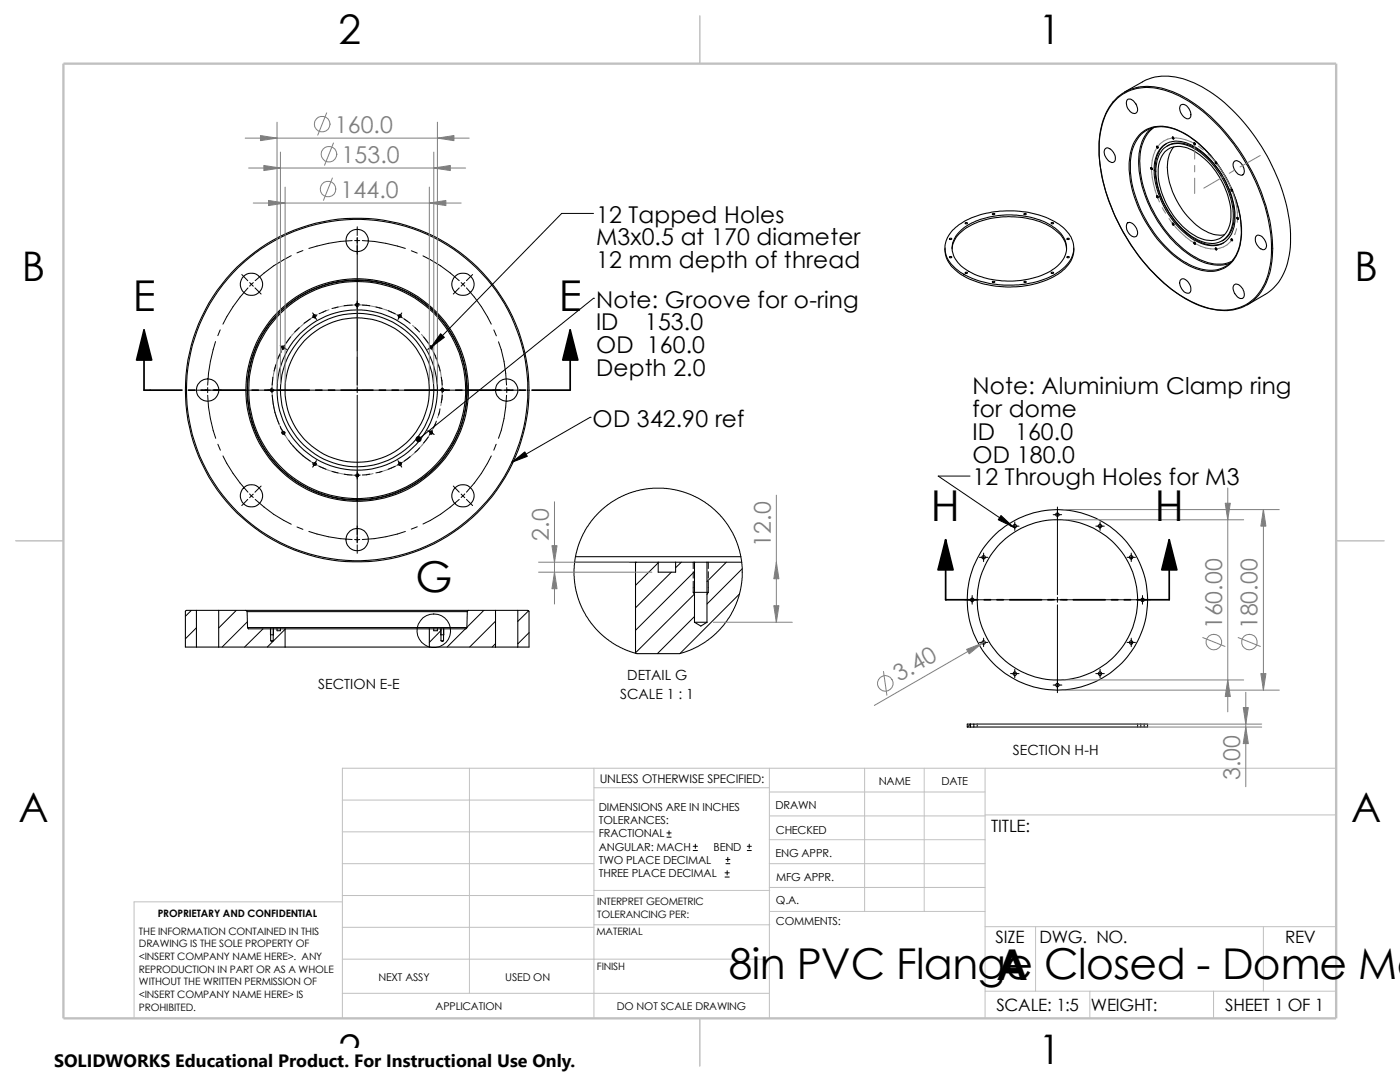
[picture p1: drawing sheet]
<svg xmlns="http://www.w3.org/2000/svg" width="279mm" height="216mm" viewBox="0 0 279 216" stroke-linecap="round" stroke-linejoin="round" font-family="sans-serif">
<g fill="none" stroke="#c0c0c0" stroke-width=".2">
<path d="M68.3 159.6h50.2M93.7 153.3v44.9M118.5 157.2h35M118.5 153.3v49.9M153.5 158h43.1M153.5 153.3v49.9M172.6 153.3v28.6M184.4 153.3v28.6M196.6 153.3v49.9M266.7 153.3h-198.4v49.9M68.3 172.3h50.2M68.3 166h50.2"/>
<path d="M68.3 180h-41.5v23.2M68.3 178.7h50.2M118.5 177.7h35.1M153.5 177.1h43.1M153.5 162.8h43.1M153.5 167.6h43.1M153.5 172.3h43.1M196.6 162.6h70.1M68.3 191.4h85.2M68.3 198.2h85.2M68.3 185h50.2M118.5 184.5h35.1"/>
<path d="M153.6 181.9h43M196.6 184.9h70.1M196.6 197.8h70.1M206.7 184.9v12.9M217.5 197.8v5.4M242.2 197.8v5.4M252.1 184.9v12.9"/>
</g>
<path d="M139.7 3.2v9.5M3.1 107.9h9.6M266.7 107.9h9.5M139.7 203.2v9.5" fill="none" stroke="#c0c0c0" stroke-width=".21"/>
<path d="M12.7 12.7h254v190.5h-254z" fill="none" stroke="#c0c0c0" stroke-width=".47"/>
<g fill="none" stroke="#000" stroke-width=".21">
<path d="M223 19.6a9.9 9.9 0 0 1 10.2-1.4 29.2 29.2 0 0 1 13.6 11.5 36 36 0 0 1 6.9 20.8 12.5 12.5 0 0 1-4.1 9.6 10.3 10.3 0 0 1-10.4 .7 30.9 30.9 0 0 1-13.5-12 34.6 34.6 0 0 1-6.3-20.8 12.6 12.6 0 0 1 3.6-8.4zM224.4 18.4l3.6-2.1a11.2 11.2 0 0 1 10.3 .3 34.2 34.2 0 0 1 14.6 14.6 33 33 0 0 1 4.5 18.9 11.2 11.2 0 0 1-4.9 8.7l-3.6 2M225 19.9a.93 .93 0 0 1 1.4 .4 1.64 1.64 0 0 1 .3 2.3 1.73 1.73 0 0 1-1.9-1.9zM220.5 29.8a1.13 1.13 0 0 1 1.7 .6 1.44 1.44 0 0 1 0 2 2 2 0 0 1-1.9-2.1zM222.1 20.4a15.3 15.3 0 0 0-2.8 10.5 39.2 39.2 0 0 0 12.3 24.9 21.5 21.5 0 0 0 11.4 6.1l1.9 .1 1.2-.2M222.1 20.4a9.4 9.4 0 0 1 10.4-2.6 26.9 26.9 0 0 1 12.6 9.2 39 39 0 0 1 8.8 20.8 15.5 15.5 0 0 1-2.7 11.1 8.4 8.4 0 0 1-5.1 2.9M227.3 27a6.3 6.3 0 0 1 7.1-1.3 21.8 21.8 0 0 1 11 11.1 18.5 18.5 0 0 1 2 12.6 6 6 0 0 1-8.1 4.4 18.9 18.9 0 0 1-9.9-8.2 21.1 21.1 0 0 1-3.8-15.1l.5-1.7zM229.7 33.5h.2v.3zM229.9 25.6a7.8 7.8 0 0 0-2.7 6.4 24.3 24.3 0 0 0 11.7 19.8 8.2 8.2 0 0 0 6.5 .7M230.3 25.4a8.1 8.1 0 0 0-2.8 7.4 24 24 0 0 0 11.2 18.6 7.6 7.6 0 0 0 7.1 .8M231.9 29.3a4.9 4.9 0 0 1 5.8-.4 17.5 17.5 0 0 1 8.8 15.3 5.1 5.1 0 0 1-3.3 4.7 8.1 8.1 0 0 1-7-2.6 17.4 17.4 0 0 1-5.8-13.5 5.8 5.8 0 0 1 1.5-3.5zM232.3 29.6a5 5 0 0 1 5.7-.1 16.9 16.9 0 0 1 8.1 13.8 5.1 5.1 0 0 1-2.9 5 6 6 0 0 1-5.2-1 17.1 17.1 0 0 1-7.3-13.7 6.2 6.2 0 0 1 1.6-4z"/>
<path d="M232.5 30.3a4.5 4.5 0 0 1 5.4-.4 15.8 15.8 0 0 1 7.8 13.4 4.3 4.3 0 0 1-3.9 4.7 10 10 0 0 1-7.2-4.4 14.7 14.7 0 0 1-3.3-10.8l.4-1.4zM232.8 28.7a6 6 0 0 0-2.3 5.7 17.8 17.8 0 0 0 8.5 13.6 5.3 5.3 0 0 0 5.2 .4M232.9 29.1a5.5 5.5 0 0 1 5.8 .5 16.7 16.7 0 0 1 7.6 14.2 4.9 4.9 0 0 1-2.4 4.2M234.3 29.3a7.8 7.8 0 0 0-.9 7.1 15.7 15.7 0 0 0 7.8 10l1.5 .5h.9l.8-.1M235.6 21a1.13 1.13 0 0 1 1.7 .7 1.44 1.44 0 0 1 0 2 2 2 0 0 1-1.9-2.1zM242.6 32.3v.3h.2M245.8 37.8l-.1 .1 .2 .2M246.3 32.3a1.3 1.3 0 0 1 1.8 1 1.01 1.01 0 0 1-.4 1.7 2.08 2.08 0 0 1-1.4-2.7zM188.6 49.5a5.6 5.6 0 0 0 2.6 4.9 19.2 19.2 0 0 0 14.8 2.4 11.8 11.8 0 0 0 7.7-4.6 5.1 5.1 0 0 0 .6-2.7M189.5 51.2h.4v.2h-.3zM189.5 47.6l.4-.1v.2l-.3 .1zM190 49.7a5.6 5.6 0 0 1 3.2-4.4 17.6 17.6 0 0 1 16.7 .1 5.5 5.5 0 0 1 3 4.3"/>
<path d="M190.1 45.9a15.6 15.6 0 0 1 10.6-3.8 17 17 0 0 1 11.6 3.4 5 5 0 0 1-.2 8.1 17.8 17.8 0 0 1-13.3 3.1 14.2 14.2 0 0 1-8.8-3.8 4.9 4.9 0 0 1 .1-7zM191.3 46.4a13 13 0 0 1 8.9-3.5 15.3 15.3 0 0 1 11 3.1 4.5 4.5 0 0 1-.5 7.3 17.2 17.2 0 0 1-13.8 2.2 9.1 9.1 0 0 1-6.6-4.6 4.2 4.2 0 0 1 1-4.5zM192.6 54.4l.4-.1 .1 .2-.4 .1zM192.7 44.4h.3l.1 .2-.4 .1-.1-.1zM198 42.7l.4-.1 .1 .1-.3 .1zM198.1 56.1l.4 .2-.3 .1-.2-.1zM204.3 42.7l.4-.1 .1 .2h-.3zM204.4 56.1h.3l.1 .2-.3 .1-.2-.1zM209.8 54.4l.3-.1 .2 .2-.4 .1-.1-.1zM209.8 44.4h.3l.2 .2-.4 .1-.1-.2zM212.9 47.6l.4-.1 .1 .2-.3 .1zM212.9 51.2h.4l.1 .2h-.3z"/>
<path d="M225 44.5a1.3 1.3 0 0 1 1.7 .9 1.17 1.17 0 0 1-.2 1.8 1.99 1.99 0 0 1-1.5-2.7zM234 44.6l.2 .1v.2zM235.6 55.9a.84 .84 0 0 1 1.3 .2 1.64 1.64 0 0 1 .4 2.4 2 2 0 0 1-1.7-2.6zM238.3 48.3l.2 .2v.2l-.2-.1zM242.6 49.5l.2 .1v.2zM246.1 51.9a6.1 6.1 0 0 1-7 1.6 19.8 19.8 0 0 1-10.2-9.2 20.2 20.2 0 0 1-3-14.1 5.9 5.9 0 0 1 4.8-4.8 10.4 10.4 0 0 1 7.8 2.7 25 25 0 0 1 9.2 18.3 9.1 9.1 0 0 1-1.7 5.5M246.3 56.9a1.11 1.11 0 0 1 1.6 .5 1.62 1.62 0 0 1 .1 2.1 1.86 1.86 0 0 1-1.9-1.9zM246.9 43.4l.2 .2v.1zM250.8 47a1.37 1.37 0 0 1 1.7 1 1.03 1.03 0 0 1-.5 1.8 2.17 2.17 0 0 1-1.3-2.6zM114.7 112.2h12.1M114.9 111.1h33M126.8 112.2v18.1"/>
<path d="M126.8 112.2h4.6M131.4 112.2h3.4M131.4 112.2v2h3.4v-2M134.8 112.2h3.8M138.6 112.2v12M138.6 112.2h2.5M141.1 112.2h6.9M141.1 112.2v12M39.2 129.1h4.4M39.2 121.8h4.4M39.2 121.8h-2l-.2 .2v7.1h2.2M39.2 121.8v7.3"/>
<path d="M43.6 121.8h5.5M43.6 129.1h13.3M43.6 121.8v7.3M49.1 121.8l.2 .2M49.1 121.8h44.4M49.3 122l.1 3.2M49.3 122h44M49.4 125.2l.2 .3h4.4M49.4 125.2h43.8M54 127.8h.5M54 125.5h.5M54 127.8l.3 .2 .2-.2"/>
<path d="M54 125.5v2.3M54.5 125.5h.8M54.5 125.5v2.3M55.3 125.5h.7M55.3 125.5v.4h.7v-.4M56 125.5h.9M56.9 125.5v3.6M56.9 125.5h28.8M56.9 129.1h28.8M85.7 129.1h13.2M85.7 125.5v3.6M85.7 125.5h.9"/>
<path d="M86.6 125.5h.7M86.6 125.5v.4h.7v-.4M87.3 125.5h.7M88 127.8h.5M88 125.5h.5M88 125.5v2.3M88 127.8l.3 .2 .2-.2M88.5 125.5v2.3M93.2 125.2l-.2 .3h-4.5M93.3 122l-.1 3.2M93.5 121.8h5.4M93.5 121.8l-.2 .2"/>
<path d="M98.9 129.1h4.4M98.9 121.8h4.4M98.9 121.8v7.3M103.3 121.8h2l.3 .2v7.1h-2.3M103.3 121.8v7.3M127.1 130.4h8.5M138.6 124.2l1.3 .7 1.2-.7M138.6 124.2h2.5M193.7 145.1h.7M193.7 144.5h.7M193.7 144.5v.6M193.7 144.5h-.7v.6h.7"/>
<path d="M194.4 144.5v.6M194.4 145.1h.6M194.4 144.5h.6M195 144.5v.6M195 145.1h32M195 144.5h32M227 144.5v.6M227 145.1h.7M227 144.5h.7M227.7 145.1h.6M227.7 144.5h.6M227.7 144.5v.6"/>
<path d="M228.3 144.5v.6M228.3 144.5h.7v.6h-.7"/>
<circle cx="231" cy="39.2" r=".14"/>
<circle cx="231" cy="29.3" r=".14"/>
<circle cx="234.1" cy="27.5" r=".14"/>
<circle cx="238.4" cy="28.7" r=".15"/>
<circle cx="50.2" cy="56.7" r="2.22"/>
<circle cx="71.3" cy="48" r="2.21"/>
<circle cx="92.4" cy="56.7" r="2.22"/>
<circle cx="245.9" cy="47.8" r=".14"/>
<circle cx="41.4" cy="77.8" r="2.23"/>
<circle cx="54.3" cy="77.8" r=".25"/>
<circle cx="56.6" cy="69.3" r=".25"/>
<circle cx="62.8" cy="63.1" r=".25"/>
<circle cx="71.3" cy="77.8" r="15.3"/>
<circle cx="71.3" cy="77.8" r="22"/>
<circle cx="71.3" cy="77.8" r="21.9"/>
<circle cx="71.3" cy="77.8" r="22.2"/>
<circle cx="71.3" cy="77.8" r="34.1"/>
<circle cx="71.3" cy="77.8" r="34.3"/>
<circle cx="71.3" cy="77.8" r="21.6"/>
<circle cx="71.3" cy="77.8" r="14.4"/>
<circle cx="71.3" cy="77.8" r="16"/>
<circle cx="71.3" cy="60.8" r=".24"/>
<circle cx="79.8" cy="63.1" r=".25"/>
<circle cx="86" cy="69.3" r=".25"/>
<circle cx="88.3" cy="77.8" r=".25"/>
<circle cx="101.1" cy="77.8" r="2.23"/>
<circle cx="50.2" cy="98.9" r="2.23"/>
<circle cx="56.6" cy="86.3" r=".25"/>
<circle cx="62.8" cy="92.6" r=".24"/>
<circle cx="71.3" cy="94.8" r=".24"/>
<circle cx="79.8" cy="92.6" r=".24"/>
<circle cx="86" cy="86.3" r=".25"/>
<circle cx="92.4" cy="98.9" r="2.23"/>
<circle cx="71.3" cy="107.7" r="2.23"/>
<circle cx="194" cy="119.7" r=".36"/>
<circle cx="196.3" cy="111.2" r=".35"/>
<circle cx="202.5" cy="105" r=".35"/>
<circle cx="211" cy="102.7" r=".34"/>
<circle cx="211" cy="119.7" r="18"/>
<circle cx="211" cy="119.7" r="16"/>
<circle cx="219.5" cy="105" r=".35"/>
<circle cx="225.8" cy="111.2" r=".35"/>
<circle cx="228" cy="119.7" r=".35"/>
<circle cx="196.3" cy="128.2" r=".33"/>
<circle cx="202.5" cy="134.4" r=".33"/>
<circle cx="211" cy="136.7" r=".33"/>
<circle cx="219.5" cy="134.4" r=".33"/>
<circle cx="225.8" cy="128.2" r=".33"/>
</g>
<g fill="none" stroke="#808080" stroke-width=".2">
<path d="M48.9 27.6h44.7M49.6 33.5h43.3M55.3 24.4v52.2M56 30.4v46.2M56.9 37.3v39.3M65.2 22.5l-1.8 4.5M66.3 35.5l-1.7 4.5M66.5 28.5l-1.7 4.5M85.7 37.3v39.3M86.6 30.4v46.2M87.3 24.4v52.2M238.1 28.5a6.8 6.8 0 0 0-5.1-.7 5 5 0 0 0-3 4.2 14.8 14.8 0 0 0 1.4 8.3"/>
<path d="M238.3 28.7h.3M238.3 28.6l.3 .3M238.4 28.6v3.1M238.4 33v1.3M238.4 35.6v3M238.5 28.6l-.2 .3M239.1 29.2l1.1 .7M241.1 30.8a18.3 18.3 0 0 1 5.8 13.6M244.2 35.2l-4 2.3M246.4 34l-1.1 .6M251.5 31l-4 2.3M50.5 40.5h41.5"/>
<path d="M231.9 41.4l.7 1.1M233.3 43.6a14.4 14.4 0 0 0 7.4 5.9 4.6 4.6 0 0 0 5-1.6M246.8 45.6l-.4 1.2M63.3 62.8a17.1 17.1 0 0 0-7 23M65.7 61.8l-1.2 .4M66.9 61.4a17 17 0 0 1 14.4 2.7M71.2 60.8h.3M71.2 60.7l.3 .3M71.3 60.7v9.3M71.3 71.2v6.7M71.4 60.7l-.3 .3M82.3 64.9l1 .9"/>
<path d="M84.1 66.7a16.8 16.8 0 0 1 3.9 14.2M56.9 86.9l.8 1M58.4 88.9a17 17 0 0 0 13.6 5.9M74.5 94.5l-1.3 .2M86.8 84.6a16.5 16.5 0 0 1-11.1 9.6M87.7 82.2l-.4 1.2M154.9 98.8v25.4M245 97.4v44.6M107.5 112.2h18.1M107.5 114.2h22.6M110.7 100.1v20.4M212.3 103.7h35.9"/>
<path d="M212.3 101.7h43M252.1 101.7v36M142.4 124.2h15.7M176.3 134l.7 4.7M196.6 128l-22.1 12.8M212.3 135.7h35.9M212.3 137.7h43M240 127.2l4.5 1.8M247.1 127.2l4.4 1.8M248.6 138.1v18.9M194.9 144.5h56.9M194.9 145.1h56.9"/>
<circle cx="64.3" cy="24.8" r="1.57"/>
<circle cx="65.5" cy="37.7" r="1.56"/>
<circle cx="65.7" cy="30.8" r="1.57"/>
<circle cx="176.7" cy="136.4" r="1.55"/>
<circle cx="242.3" cy="128.1" r="1.55"/>
<circle cx="249.3" cy="128.1" r="1.56"/>
</g>
<g fill="none" stroke="#000" stroke-width=".2">
<path d="M229.7 33.4l.2 .2v.2h-.2zM230.8 39.1h.2l.1 .4-.2-.1zM230.9 29.2v.3M230.9 29.5h.1M230.9 29.2h.1M230.9 29.2l.2 .1v.2h-.2M234 27.3a.21 .21 0 0 1 .2 .2 .21 .21 0 0 1-.1 .2zM238.3 28.5l.2 .1v.3l-.2-.1zM242.5 32.4h.3v.2h-.1zM245.7 37.8h.2v.3zM48.3 54.8l1.1 1.2M49.5 57.4a29.9 29.9 0 0 0-5 7.3"/>
<path d="M49.8 56.4l.7 .7M50.5 56.4l-.7 .7M50.9 57.4l1.2 1.3M58.1 51a28.7 28.7 0 0 0-7.2 5M60.5 50l-1.2 .5M70.3 48a31.5 31.5 0 0 0-8.7 1.6M70.8 48h1M71.3 45.3v1.7M71.3 47.4v29.4M72.3 48a31.6 31.6 0 0 1 8.6 1.6M82.1 50l1.2 .5M84.4 51.1a28.1 28.1 0 0 1 7.3 4.9"/>
<path d="M91.7 57.4l-1.2 1.3M92 56.4l.4 .3M92.4 56.7l-.4 .4M92.4 56.7l.4 .4M92.8 56.4l-.4 .3M93.1 57.4a28.1 28.1 0 0 1 4.9 7.3M94.3 54.8l-1.2 1.2M118.4 59.5h.1M118.4 42.6h-6.3l-26.1 26.7M118.4 59.5l-34.9 28.1M234 44.5l.2 .2v.2l-.2-.1zM238.3 48.4h.2v.3z"/>
<path d="M238.5 48.7h.1M242.6 49.5l.2 .1v.3l-.2-.2zM245.7 47.7l.3 .2-.1 .1-.2-.1zM246.9 43.3l.2 .3v.2l-.3-.2zM38.7 77.9h1.7M40.8 77.9h29.5M41.4 77.3v1.1M41.4 78.9a29.5 29.5 0 0 0 1.7 8.6M43 68.2a32.3 32.3 0 0 0-1.6 8.6M43.9 65.8l-.4 1.2M54.1 77.6a.3 .3 0 0 0 0 .5 .3 .3 0 0 0 .5-.2M54.3 77.3v1.1"/>
<path d="M54.3 78.9a15.7 15.7 0 0 0 1.4 5.7M54.4 75.3l-.1 1.5M55 72.8l-.3 1.2M55.9 69l1.3 .7M56.1 70.2l-.7 1.4M56.5 69a.3 .3 0 0 0-.2 .4 .3 .3 0 0 0 .3 .2l.2-.1M56.8 68.9l-.5 .9M58 67.2l-.9 1.3M59.7 65.4l-.9 .9M61.9 63.6l-1.2 .9M62.4 62.4l.4 .7M62.8 63.1l-.4 .3"/>
<path d="M62.8 63.1l.4 .7M62.9 62.8l-.4 .1v.3l.2 .2h.2M63.2 62.9l-.4 .2M65.1 62l-1.4 .6M67.5 61.3l-1.2 .3M70.3 60.9l-1.6 .1M70.8 77.9h1M70.8 60.8h1M71.3 61.1h.1M71.3 77.3v1.1M71.3 78.9v29.4M71.5 60.6h.1"/>
<path d="M71.5 60.6l-.3-.1-.2 .2v.3l.3 .1M72.3 60.9l1.5 .1M72.3 77.9h29.5M75 61.3l1.2 .3M77.5 62l1.4 .6M79.3 62.9l.5 .2M79.8 63.1l-.4 .7M79.8 63.1l.4 .3M80.1 63.1l-.1-.2h-.4l-.1 .3 .1 .2M80.2 62.4l-.4 .7M80.6 63.6l1.3 .9M82.8 65.4l.9 .9"/>
<path d="M84.5 67.2l1 1.3M85.7 68.9l.3 .4M85.7 69.5v-.2a.28 .28 0 0 1 .4-.2 .28 .28 0 0 1 .1 .4M86 69.3l-.7 .4M86 69.3l.2 .5M86.5 70.2l.6 1.4M86.7 69l-.7 .3M87.5 72.8l.3 1.2M88 77.9l.1-.3h.3l.2 .1-.2 .4M88.1 75.3l.2 1.5M88.3 78.9l-.2 1.4M88.3 77.3v1.1"/>
<path d="M98.6 65.8l.5 1.2M99.5 68.2a26.2 26.2 0 0 1 1.6 8.6M101.1 78.9a26.2 26.2 0 0 1-1.6 8.6M101.1 77.3v1.1M102.2 77.9h1.6M43.5 88.6l.5 1.2M44.5 91a29.9 29.9 0 0 0 5 7.2M49.4 99.7l-1.1 1.2M49.8 98.6l.4 .3M50.2 98.9l-.4 .4M50.2 98.9l.3 .4M50.5 98.6l-.3 .3"/>
<path d="M50.9 99.7a27 27 0 0 0 7.2 4.9M52.1 97l-1.2 1.2M55.9 85.1l1 1.8M56.3 86.1v.3a.29 .29 0 0 0 .3 .2 .29 .29 0 0 0 .2-.4M57.6 87.9a16.9 16.9 0 0 0 4.3 4.1M62.4 92.3l.4 .2M62.8 92.5l.4 .3M62.8 92.5l-.4 .7M62.9 92.3a.3 .3 0 0 1 0 .5 .3 .3 0 0 1-.4-.3M63.2 91.9l-.4 .6M63.7 93l1.4 .6M66.3 94.1l1.2 .3"/>
<path d="M68.7 94.6l1.6 .2M70.8 94.8h1M71.3 94.5l.2 .2v.3l-.3 .1-.2-.1M73.8 94.6l-1.5 .2M76.2 94.1l-1.2 .3M78.9 93l-1.4 .6M79.4 91.9l.4 .6M79.6 92.3l.2-.1 .3 .3-.1 .3h-.4M79.8 92.5l.4 .7M79.8 92.5l-.5 .3M80.2 92.3l-.4 .2M81.9 91.1l-1.3 .9"/>
<path d="M83.7 89.4l-.9 .9M85.3 85.9l.7 .4M85.5 87.2l-1 1.2M85.7 86.2a.3 .3 0 0 1 .5-.1 .3 .3 0 0 1-.2 .5M86 86.3l.7 .4M86 86.3l-.3 .5M86.2 85.9l-.2 .4M87.1 84l-.6 1.4M87.8 81.6l-.3 1.2M90.5 97l1.2 1.2M91.7 99.7a26.5 26.5 0 0 1-7.3 4.9M92 98.6l.8 .7"/>
<path d="M92.8 98.6l-.8 .7M93.1 99.7l1.2 1.2M98 91a28.1 28.1 0 0 1-4.9 7.2M99 88.6l-.4 1.2M117.8 83.3h.1M117.8 83.3l-15.6 8.9M193.6 95h-6.4l15 10.2M59.3 105.2l1.2 .4M61.6 106a29.4 29.4 0 0 0 8.7 1.7M70.8 107.7h1M71.3 108.7v1.7M80.9 106a29.5 29.5 0 0 1-8.6 1.7"/>
<path d="M83.3 105.1l-1.2 .5M127 112.2l-.2 .1M131.4 112.3l-4.6 4.5M134 114.2l-7.2 7.1M136 112.2l-1.2 1.1M138.3 112.2v1.3M138.3 114.1v1.3M138.3 116v2.2M138.3 118.2l.3 .4M138.3 118.2h3.1M138.6 114l-11.8 11.8M138.6 118.5l-11.8 11.8"/>
<path d="M141.4 112.2v1.3M141.4 114.1v1.3M141.4 116v2.2M141.4 118.2l-.3 .4M144.9 112.2l-3.8 3.8M147.6 118.5l-11.9 11.9M148.1 113.5l-7 7M192.5 119.7h17.5M194 118.8v1.8M195.5 111.2h1.6M196.3 110.4v1.7M201.7 105h1.7"/>
<path d="M202.5 104.1v1.7M210.2 102.7h1.7M210.5 119.7h1M211 101.2v17.5M211 119.2v1M212 119.7h17.5M218.7 105h1.7M219.5 104.1v1.7M224.9 111.2h1.7M225.8 110.4v1.7M228 118.8v1.8M38.2 121.8l-1.2 1.2"/>
<path d="M39.2 125.3l-2.2 2.2M47.2 121.8l-3.6 3.5M49.4 124.1l-5.1 5M52.5 125.5l-3.7 3.6M54 125.5v1.2M54 126.7h.1M54 126.7h.6M54.6 125.5v1.2M54.6 126.7h-.1M56.9 125.6l-3.6 3.5M88 125.5v1.2M88 126.7h.1"/>
<path d="M88 126.7h.6M88 125.8l-2.3 2.4M88.6 125.5v1.2M88.6 126.7h-.1M92.9 125.5l-3.7 3.6M96.6 121.8l-3.4 3.4M98.9 124l-5.2 5.1M98.9 128.4l-.7 .7M105.5 121.9l-2.2 2.1M105.6 126.2l-2.3 2.3M127.1 130.4l-2.8-.9-2.8-1.7-2.3-2-1.6-1.9-1.3-2.1-1-2.7-.7-3.1v-3.2l.4-2.6 1.1-3.1 1-1.9 .9-1.3 2.1-2.3 2-1.4 2.7-1.5 3-1 2.5-.3 3 .1 3 .6 3 1.3 2.6 1.7 2.4 2.3 1.9 2.9 1 2.4 .8 3.1 .1 3.5-.3 2.2-.7 2.6-1.6 3.2-1.7 2.2-2.4 2.1-2.8 1.7-3 1.1M138.6 123l-7.4 7.4"/>
<path d="M195.5 128.2h1.6M196.3 127.3v1.7M201.7 134.4h1.7M202.5 133.6v1.7M210.2 136.7h1.7M211 120.7v17.5M218.7 134.4h1.7M219.5 133.6v1.7M224.9 128.2h1.7M225.8 127.3v1.7M193.7 144.5l-.6 .6M133.1 167h.8"/>
<path d="M133.1 166.2h.8M133.5 165.8v.8M138.3 169.7h.9M138.3 168.9h.9M138.8 168.4v.9M144.7 175h.8M144.7 174.2h.8M144.9 172.3h.8M144.9 171.5h.8M145.1 173.7v.9M145.2 171.1v.8M149.1 169.7h.8"/>
<path d="M149.1 168.9h.8M149.5 168.4v.9"/>
<circle cx="86.6" cy="125.9" r="3.4"/>
</g>
<g fill="#808080" stroke="#808080" stroke-width=".2">
<path d="M245 135.7l.5 3.3h-1z"/>
<path d="M252.1 101.7l.5 3.3h-1z"/>
<path d="M251.6 134.4h1l-.5 3.3z"/>
<path d="M244.5 100.4h1l-.5 3.3z"/>
<path d="M192.9 129.6l3.1-1.2-2.6 2.1z"/>
<path d="M86.6 33.5l3.3-.5v1z"/>
<path d="M52.7 33l3.3 .5-3.3 .5z"/>
<path d="M53.6 40l3.3 .5-3.3 .5z"/>
<path d="M85.7 40.5l3.3-.5v1z"/>
<path d="M52 27.1l3.3 .5-3.3 .5z"/>
<path d="M87.3 27.6l3.3-.5v1z"/>
<path d="M110.7 114.2l.5 3.3h-1z"/>
<path d="M110.2 108.9h1l-.5 3.3z"/>
<path d="M154.9 112.2l.5 3.3h-1z"/>
<path d="M154.4 120.9h1l-.5 3.3z"/>
<path d="M248.1 141.2h1l-.5 3.3z"/>
<path d="M248.6 145.1l.5 3.3h-1z"/>
</g>
<g fill="#000" stroke="#000" stroke-width=".2">
<path d="M87.9 66.6l.8 .7-2.7 2zM102.2 92.2l2.5-2 .5 .9zM199.8 102.9l2.4 2.3-3-1.5z"/>
<path d="M83.2 87.2a.5 .5 0 0 1 .7 .1 .5 .5 0 0 1-.1 .7 .5 .5 0 0 1-.7-.1l.4-.3-.4 .3a.47 .47 0 0 1 .1-.7z" fill-rule="evenodd"/>
</g>
<g fill="none" stroke="#000" stroke-width=".34">
<path d="M28.7 65.8v12.1h7.6M37.6 77.9h1.3M40.1 77.9h1.3M42.7 77.9h6.3M50.3 77.9h1.3M52.8 77.9h1.3M55.4 77.9h6.3M63 77.9h1.3M65.5 77.9h1.3M68.1 77.9h6.3M75.7 77.9h1.3M78.2 77.9h1.3"/>
<path d="M80.8 77.9h6.3M88.4 77.9h1.3M90.9 77.9h1.3M93.5 77.9h6.3M101.1 77.9h1.3M103.6 77.9h1.3M113.8 65.8v12.1h-7.6M188.7 107.7v12h6.5M196.4 119.7h1.3M199 119.7h1.2M201.5 119.7h6.4M209.1 119.7h1.3"/>
<path d="M211.7 119.7h1.2M214.2 119.7h6.4M221.8 119.7h1.3M224.4 119.7h1.2M233.3 107.7v12h-6.4"/>
</g>
<path d="M28.7 65.8l1.6 6h-3zM113.8 65.8l1.5 6h-3zM188.7 107.7l1.5 6h-3zM233.3 107.7l1.6 6h-3z" fill="#000" stroke="#000" stroke-width=".34"/>
<path d="M10.8 209.2h104.1v6.7h-104.1z" fill="#fff"/>
<g font-size="8.5">
<text x="26.5" y="62">E</text>
<text x="111.5" y="62">E</text>
<text x="185.8" y="103.9">H</text>
<text x="230.5" y="103.9">H</text>
<text x="82.9" y="118.1">G</text>
<text x="145.5" y="195.3">8in PVC Flange Closed - Dome Mo</text>
<text x="198.8" y="195.5">A</text>
</g>
<g font-size="8.1">
<text x="67.6" y="8.8">2</text>
<text x="207.3" y="8.8">1</text>
<text x="4.4" y="56.1">B</text>
<text x="270.3" y="56.1">B</text>
<text x="3.7" y="164.1">A</text>
<text x="269.6" y="164.1">A</text>
<text x="67.6" y="212.3">2</text>
<text x="207.3" y="212.3">1</text>
</g>
<g font-size="4.6" fill="#808080">
<text x="66.8" y="26.5">160.0</text>
<text x="68.2" y="32.6">153.0</text>
<text x="67.9" y="39.5">144.0</text>
<text x="109.6" y="107.9" transform="rotate(-90 109.6 107.9)">2.0</text>
<text x="153.8" y="109.2" transform="rotate(-90 153.8 109.2)">12.0</text>
<text x="243.9" y="125.6" transform="rotate(-90 243.9 125.6)">160.00</text>
<text x="251" y="125.6" transform="rotate(-90 251 125.6)">180.00</text>
<text x="179.4" y="136.1" transform="rotate(-30 179.4 136.1)">3.40</text>
<text x="247.5" y="155.7" transform="rotate(-90 247.5 155.7)">3.00</text>
</g>
<g font-size="4.6">
<text x="119" y="44.4">12 Tapped Holes</text>
<text x="119" y="53.5">12 mm depth of thread</text>
<text x="119" y="49">M3x0.5 at 170 diameter</text>
<text x="119" y="61.4">Note: Groove for o-ring</text>
<text x="119" y="65.9">ID</text>
<text x="128.7" y="65.9">153.0</text>
<text x="119" y="70.4">OD 160.0</text>
<text x="119" y="75">Depth 2.0</text>
<text x="194.1" y="78.7">Note: Aluminium Clamp ring</text>
<text x="194.1" y="83.2">for dome</text>
<text x="118.3" y="85.1">OD 342.90 ref</text>
<text x="194.1" y="87.8">ID</text>
<text x="202.6" y="87.8">160.0</text>
<text x="194.1" y="92.3">OD 180.0</text>
<text x="194.1" y="96.8">12 Through Holes for M3</text>
</g>
<text font-size="3.6" x="10.8" y="213">SOLIDWORKS Educational Product. For Instructional Use Only.</text>
<g font-size="3.4">
<text x="197.8" y="166">TITLE:</text>
<text x="198.7" y="188.1">SIZE</text>
<text x="207.5" y="188.1">DWG. NO.</text>
<text x="256.5" y="188.2">REV</text>
<text x="198.8" y="201.7">SCALE: 1:5</text>
<text x="217.7" y="201.8">WEIGHT:</text>
<text x="244.5" y="201.7">SHEET 1 OF 1</text>
</g>
<g font-size="2.8">
<text x="63.5" y="137.5">SECTION E-E</text>
<text x="125.1" y="135.6">DETAIL G</text>
<text x="123.7" y="139.4">SCALE 1 : 1</text>
<text x="202.1" y="150.6">SECTION H-H</text>
</g>
<text font-size="2.4" x="119.7" y="156.2">UNLESS OTHERWISE SPECIFIED:</text>
<g font-size="2.2">
<text x="119.5" y="161.8">DIMENSIONS ARE IN INCHES</text>
<text x="154.8" y="161.5">DRAWN</text>
<text x="175.4" y="156.7">NAME</text>
<text x="187.9" y="156.7">DATE</text>
<text x="119.5" y="164.4">TOLERANCES:</text>
<text x="119.5" y="167.1">FRACTIONAL</text>
<text x="154.8" y="166.3">CHECKED</text>
<text x="119.5" y="172.4">TWO PLACE DECIMAL</text>
<text x="119.5" y="169.8">ANGULAR: MACH</text>
<text x="142.4" y="169.8">BEND</text>
<text x="154.8" y="171">ENG APPR.</text>
<text x="119.5" y="175">THREE PLACE DECIMAL</text>
<text x="154.9" y="175.7">MFG APPR.</text>
<text x="154.9" y="184.7">COMMENTS:</text>
<text x="154.9" y="180.5">Q.A.</text>
</g>
<g font-size="2.1">
<text x="75.5" y="195.7">NEXT ASSY</text>
<text x="100.8" y="195.7">USED ON</text>
<text x="86.9" y="201.5">APPLICATION</text>
<text x="123.1" y="201.6">DO NOT SCALE DRAWING</text>
</g>
<g font-size="2">
<text x="31.5" y="183">PROPRIETARY AND CONFIDENTIAL</text>
<text x="119.2" y="180.6">INTERPRET GEOMETRIC</text>
<text x="119.2" y="183.1">TOLERANCING PER:</text>
<text x="27.7" y="186.5">THE INFORMATION CONTAINED IN THIS</text>
<text x="27.7" y="189.1">DRAWING IS THE SOLE PROPERTY OF</text>
<text x="27.7" y="191.6">&lt;INSERT COMPANY NAME HERE&gt;. ANY</text>
<text x="119" y="186.6">MATERIAL</text>
<text x="27.7" y="194.1">REPRODUCTION IN PART OR AS A WHOLE</text>
<text x="27.7" y="196.6">WITHOUT THE WRITTEN PERMISSION OF</text>
<text x="119.1" y="193.5">FINISH</text>
<text x="27.7" y="199.1">&lt;INSERT COMPANY NAME HERE&gt; IS</text>
<text x="27.7" y="201.7">PROHIBITED.</text>
</g>
</svg>
